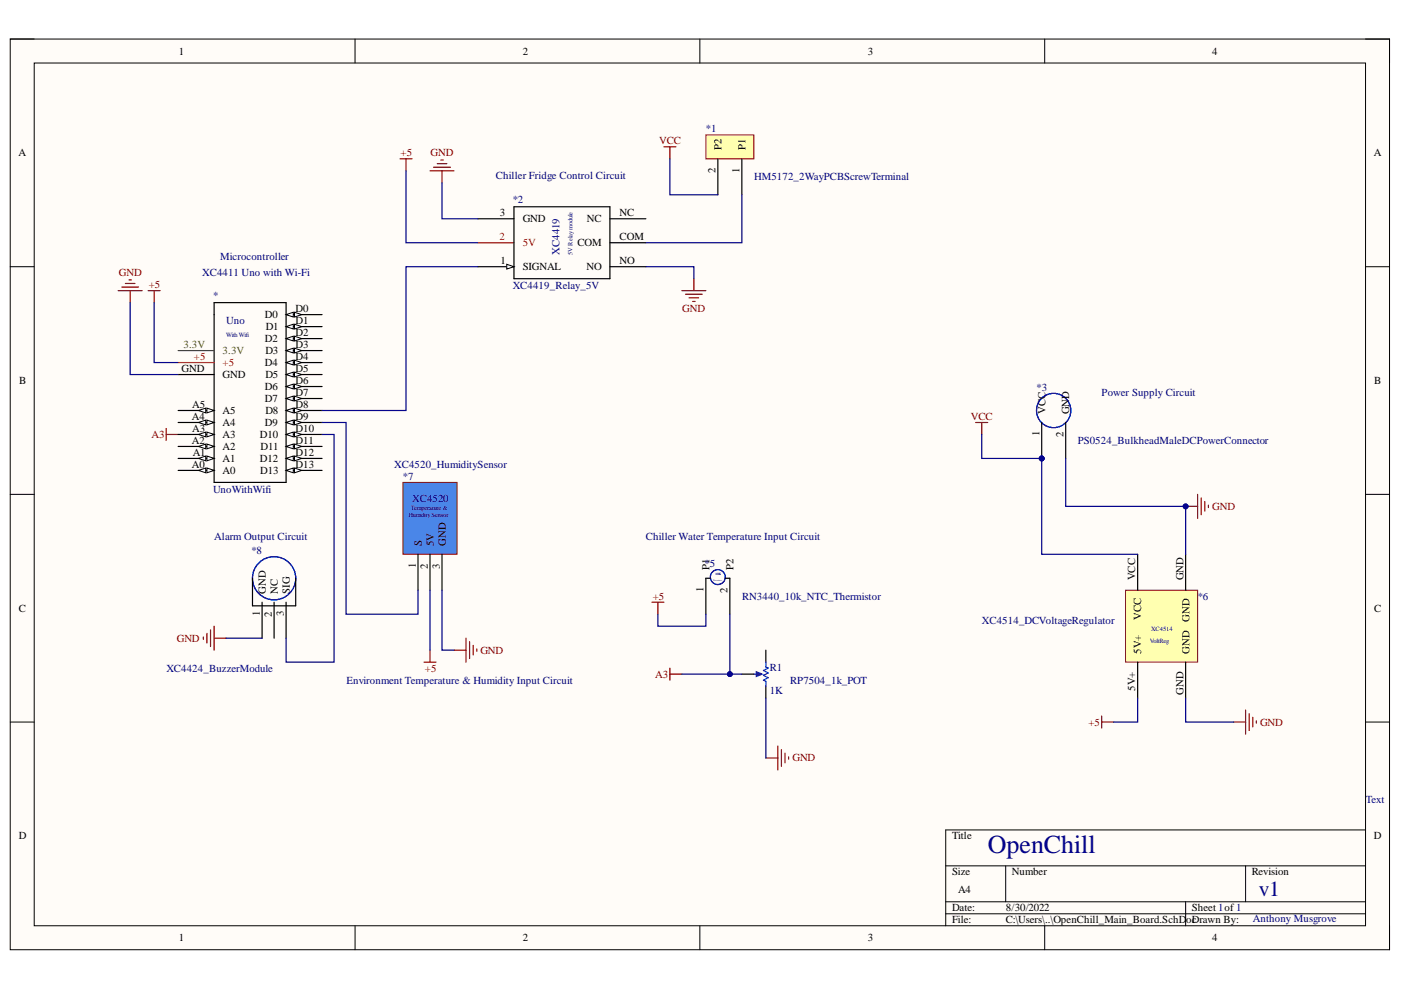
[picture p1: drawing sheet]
<svg xmlns="http://www.w3.org/2000/svg" width="297mm" height="210mm" viewBox="0 0 297 210" stroke-linecap="round" stroke-linejoin="round" font-family="sans-serif">
<path d="M2.2 8.3h292.4v193.1h-292.4z" fill-rule="evenodd" fill="#fffcf8"/>
<path d="M2.2 8.3h292.4v193.1h-292.4z" fill="none" stroke="#000" stroke-width=".21"/>
<path d="M7.3 13.4h282.2v182.9h-282.2z" fill-rule="evenodd" fill="#fffcf8"/>
<g fill="none" stroke="#000" stroke-width=".21">
<path d="M2.2 8.3h5.1M7.3 13.4h282.2v182.9h-282.2zM75.3 8.3v5.1M148.4 8.3v5.1M221.5 8.3v5.1M289.5 8.3h5.1v5.1M2.2 56.5h5.1M289.5 56.6h5.1M2.2 104.8h5.1M289.5 104.8h5.1M2.2 153.1h5.1M289.5 153.1h5.1"/>
<path d="M289.5 176h-89v20.3M75.3 196.3v5.1M148.4 196.3v5.1M200.5 183.6h89M200.5 191.2h89M200.5 193.7h89M213.2 183.6v7.6M221.5 196.3v5.1M251.4 191.2v5.1M264.1 183.6v7.6M294.6 196.3v5.1"/>
</g>
<g fill="none" stroke="#800000" stroke-width=".25">
<path d="M84.8 33.7h2.6M86.1 33.7v2.5M91.2 36.2h5.1M91.9 35.5h3.6M92.7 34.7h2M93.5 33.9h.5M93.7 36.2v2.6M27.3 59.3h.6M25.1 61.6h5M25.8 60.9h3.6M26.6 60.1h2M27.6 61.6v2.6"/>
<path d="M31.4 61.6h2.6M32.7 61.6v2.6M251.4 107.4h2.5M253.9 104.8v5.1M254.7 105.6v3.5M255.4 106.3v2.1M256.2 107.1v.5M43.1 135.1v.5M43.9 134.3v2M44.6 133.5v3.6M45.4 132.8v5.1M45.4 135.3h2.5"/>
<path d="M91.2 137.9v2.5M96.3 137.9h2.5M98.8 135.3v5.1M99.6 136.1v3.5M100.3 136.8v2.1M101.1 137.6v.5M89.9 140.4h2.5"/>
</g>
<circle cx="251.4" cy="107.4" r=".51" fill="#000080"/>
<circle cx="251.4" cy="107.4" r=".51" fill="none" stroke="#000080" stroke-width=".21"/>
<path d="M206.9 89.6h2.5M208.1 89.6v2.5" fill="none" stroke="#800000" stroke-width=".25"/>
<path d="M238.7 125.1h15.2v15.3h-15.2z" fill-rule="evenodd" fill="#ffffb0"/>
<path d="M238.7 125.1h15.2v15.3h-15.2z" fill="none" stroke="#800000" stroke-width=".21"/>
<path d="M225.9 89.6v7.6M241.2 117.5v7.6M251.4 117.5v7.6M53.5 122.6v5.8h9.2v-5.8M55.6 127.7v7.6M58.1 127.7v7.6M60.7 127.7v7.6M241.2 140.4v7.6M251.4 140.4v7.6" fill="none" stroke="#000" stroke-width=".25"/>
<path d="M233.6 153.1h2.5M233.6 151.8v2.6M261.5 153.1h2.6M264.1 150.6v5M264.9 151.3v3.6M265.6 152.1v2M266.4 152.8v.5" fill="none" stroke="#800000" stroke-width=".25"/>
<g fill="none" stroke="#00f" stroke-width=".25">
<circle cx="223.4" cy="87" r="3.6"/>
<circle cx="58.1" cy="122.6" r="4.6"/>
</g>
<path d="M85.4 102.3h11.5v15.2h-11.5z" fill-rule="evenodd" fill="#4a86e8"/>
<path d="M85.4 102.3h11.5v15.2h-11.5z" fill="none" stroke="#800000" stroke-width=".21"/>
<path d="M88.6 117.5v7.6M91.2 117.5v7.6M93.7 117.5v7.6M150.7 122.6h-1v7.6M153.7 122.6h1v7.6M162.4 137.9v2.5M162.4 145.5v2.5" fill="none" stroke="#000" stroke-width=".25"/>
<g fill="none" stroke="#00f" stroke-width=".25">
<path d="M159.8 142.9h1.3"/>
<circle cx="152.2" cy="122.4" r="1.59"/>
</g>
<path d="M35.2 90.8v2.6M35.2 92.1h2.6M138.2 127.7h2.6M139.5 127.7v2.5M142 141.7v2.5M142 142.9h2.6M164.9 158.2v5.1M165.7 158.9v3.6M166.4 159.7v2M162.4 160.7h2.5M167.2 160.5v.5" fill="none" stroke="#800000" stroke-width=".25"/>
<path d="M160.3 142.4l1.3 .5-1.3 .5z" fill="#00f"/>
<path d="M160.3 142.4l1.3 .5-1.3 .5zM162.4 140.4v1l.5 .3-1 .5 1 .5-1 .5 1 .5-1 .5 .5 .3v1" fill="none" stroke="#00f" stroke-width=".25"/>
<path d="M157.3 142.9h2.5" fill="none" stroke="#000" stroke-width=".25"/>
<path d="M149.7 28.6h10.1v5.1h-10.1z" fill-rule="evenodd" fill="#ffffb0"/>
<path d="M149.7 28.6h10.1v5.1h-10.1z" fill="none" stroke="#800000" stroke-width=".21"/>
<path d="M152.2 33.7v7.6M157.3 33.7v7.6M101.3 46.4h7.7M101.3 56.5h7.7" fill="none" stroke="#000" stroke-width=".25"/>
<path d="M140.8 31.1h2.5M142 31.1v2.6M147.1 59.1v2.5M144.6 61.6h5.1M145.3 62.4h3.6M146.1 63.2h2M146.9 63.9h.5" fill="none" stroke="#800000" stroke-width=".25"/>
<path d="M101.3 51.5h7.7" fill="none" stroke="#f00" stroke-width=".25"/>
<path d="M107.4 56l1.6 .5-1.6 .6z" fill="#f8fcff"/>
<path d="M107.4 56l1.6 .5-1.6 .6z" fill="none" stroke="#000" stroke-width=".21"/>
<path d="M109 43.8h20.3v15.3h-20.3zM129.3 56.5h7.6M129.3 51.5h7.6M129.3 46.4h7.6M60.7 66.7h7.6" fill="none" stroke="#000" stroke-width=".25"/>
<path d="M60.7 66.7l1.5-.5v1z" fill="#f8fcff"/>
<path d="M60.7 66.7l1.5-.5v1z" fill="none" stroke="#000" stroke-width=".21"/>
<path d="M62.4 66.2l1.6 .5-1.6 .5z" fill="#f8fcff"/>
<path d="M62.4 66.2l1.6 .5-1.6 .5z" fill="none" stroke="#000" stroke-width=".21"/>
<path d="M60.7 69.2h7.6M60.7 71.8h7.6M60.7 74.3h7.6M60.7 76.9h7.6" fill="none" stroke="#000" stroke-width=".25"/>
<path d="M60.7 76.9l1.5-.5v1z" fill="#f8fcff"/>
<path d="M60.7 76.9l1.5-.5v1z" fill="none" stroke="#000" stroke-width=".21"/>
<path d="M62.4 76.4l1.6 .5-1.6 .5z" fill="#f8fcff"/>
<path d="M62.4 76.4l1.6 .5-1.6 .5z" fill="none" stroke="#000" stroke-width=".21"/>
<path d="M60.7 79.4h7.6" fill="none" stroke="#000" stroke-width=".25"/>
<path d="M60.7 79.4l1.5-.5v1z" fill="#f8fcff"/>
<path d="M60.7 79.4l1.5-.5v1z" fill="none" stroke="#000" stroke-width=".21"/>
<path d="M62.4 78.9l1.6 .5-1.6 .5z" fill="#f8fcff"/>
<path d="M62.4 78.9l1.6 .5-1.6 .5z" fill="none" stroke="#000" stroke-width=".21"/>
<path d="M60.7 82h7.6M60.7 84.5h7.6M60.7 87h7.6M60.7 89.6h7.6" fill="none" stroke="#000" stroke-width=".25"/>
<path d="M60.7 89.6l1.5-.5v1z" fill="#f8fcff"/>
<path d="M60.7 89.6l1.5-.5v1z" fill="none" stroke="#000" stroke-width=".21"/>
<path d="M62.4 89.1l1.6 .5-1.6 .5z" fill="#f8fcff"/>
<path d="M62.4 89.1l1.6 .5-1.6 .5z" fill="none" stroke="#000" stroke-width=".21"/>
<path d="M60.7 92.1h7.6" fill="none" stroke="#000" stroke-width=".25"/>
<path d="M60.7 92.1l1.5-.5v1z" fill="#f8fcff"/>
<path d="M60.7 92.1l1.5-.5v1z" fill="none" stroke="#000" stroke-width=".21"/>
<path d="M62.4 91.6l1.6 .5-1.6 .5z" fill="#f8fcff"/>
<path d="M62.4 91.6l1.6 .5-1.6 .5z" fill="none" stroke="#000" stroke-width=".21"/>
<path d="M60.7 94.7h7.6" fill="none" stroke="#000" stroke-width=".25"/>
<path d="M60.7 94.7l1.5-.5v1z" fill="#f8fcff"/>
<path d="M60.7 94.7l1.5-.5v1z" fill="none" stroke="#000" stroke-width=".21"/>
<path d="M62.4 94.2l1.6 .5-1.6 .5z" fill="#f8fcff"/>
<path d="M62.4 94.2l1.6 .5-1.6 .5z" fill="none" stroke="#000" stroke-width=".21"/>
<path d="M60.7 97.2h7.6" fill="none" stroke="#000" stroke-width=".25"/>
<path d="M60.7 97.2l1.5-.5v1z" fill="#f8fcff"/>
<path d="M60.7 97.2l1.5-.5v1z" fill="none" stroke="#000" stroke-width=".21"/>
<path d="M62.4 96.7l1.6 .5-1.6 .5z" fill="#f8fcff"/>
<path d="M62.4 96.7l1.6 .5-1.6 .5z" fill="none" stroke="#000" stroke-width=".21"/>
<path d="M60.7 99.7h7.6" fill="none" stroke="#000" stroke-width=".25"/>
<path d="M60.7 99.7l1.5-.5v1z" fill="#f8fcff"/>
<path d="M60.7 99.7l1.5-.5v1z" fill="none" stroke="#000" stroke-width=".21"/>
<path d="M62.4 99.2l1.6 .5-1.6 .5z" fill="#f8fcff"/>
<path d="M62.4 99.2l1.6 .5-1.6 .5z" fill="none" stroke="#000" stroke-width=".21"/>
<path d="M45.4 64.2h15.3v38.1h-15.3zM37.8 99.7h7.6M37.8 97.2h7.6M37.8 94.7h7.6M37.8 92.1h7.6M37.8 89.6h7.6" fill="none" stroke="#000" stroke-width=".25"/>
<path d="M43.9 89.1l1.5 .5-1.5 .5z" fill="#f8fcff"/>
<path d="M43.9 89.1l1.5 .5-1.5 .5z" fill="none" stroke="#000" stroke-width=".21"/>
<path d="M42.1 89.6l1.5-.5v1z" fill="#f8fcff"/>
<path d="M42.1 89.6l1.5-.5v1z" fill="none" stroke="#000" stroke-width=".21"/>
<path d="M37.8 79.4h7.6M37.8 87h7.6" fill="none" stroke="#000" stroke-width=".25"/>
<path d="M37.8 76.9h7.6" fill="none" stroke="#f00" stroke-width=".25"/>
<path d="M37.8 74.3h7.6" fill="none" stroke="#38761d" stroke-width=".25"/>
<g fill="none" stroke="#000080" stroke-width=".25">
<path d="M86.1 36.2v15.3h15.2M93.7 38.8v7.6h7.6M142 33.7v7.6h10.2M101.3 56.5h-15.2v30.5h-17.8M136.9 56.5h10.2v2.6M157.3 41.3v10.2h-20.4M27.6 64.2v15.2h10.2M32.7 64.2v12.7h5.1M68.3 92.1h2.5v48.3h-10.1v-5.1M68.3 89.6h5.1v40.6h15.2v-5.1M47.9 135.3h7.7M91.2 125.1v12.8"/>
<path d="M93.7 125.1v12.8h2.6M139.5 130.2v2.6h10.2v-2.6M144.6 142.9h12.7"/>
</g>
<circle cx="154.7" cy="142.9" r=".51" fill="#000080"/>
<circle cx="154.7" cy="142.9" r=".51" fill="none" stroke="#000080" stroke-width=".21"/>
<path d="M208.1 92.1v5.1h12.8v20.3h20.3M225.9 97.2v10.2h25.5v10.1" fill="none" stroke="#000080" stroke-width=".25"/>
<circle cx="251.4" cy="107.4" r=".51" fill="#000080"/>
<circle cx="251.4" cy="107.4" r=".51" fill="none" stroke="#000080" stroke-width=".21"/>
<path d="M154.7 130.2v12.7M162.4 148v12.7M241.2 148v5.1h-5.1M251.4 148v5.1h10.1" fill="none" stroke="#000080" stroke-width=".25"/>
<circle cx="154.7" cy="142.9" r=".51" fill="#000080"/>
<circle cx="154.7" cy="142.9" r=".51" fill="none" stroke="#000080" stroke-width=".21"/>
<text font-size="8.5" fill="#000080" x="220.1" y="95.1">PI0301</text>
<text font-size="5.5" fill="#000080" x="209.5" y="180.8">OpenChill</text>
<text font-size="4.6" fill="#000080" x="266.9" y="189.9">v1</text>
<g font-size="2.3">
<text x="37.9" y="11.6">1</text>
<text x="110.8" y="11.6">2</text>
<text x="184" y="11.6">3</text>
<text x="257" y="11.6">4</text>
<text x="3.9" y="33.1">A</text>
<text x="153" y="31.9" transform="rotate(-90 153 31.9)">P2</text>
<text x="158" y="31.9" transform="rotate(-90 158 31.9)">P1</text>
<text x="291.3" y="33.1">A</text>
<text x="151.7" y="36.8" transform="rotate(-90 151.7 36.8)">2</text>
<text x="156.8" y="36.6" transform="rotate(-90 156.8 36.6)">1</text>
<text x="106" y="45.8">3</text>
<text x="110.8" y="47.1">GND</text>
<text x="124.4" y="47.1">NC</text>
<text x="131.4" y="45.8">NC</text>
<text x="122.4" y="52.2">COM</text>
<text x="131.4" y="51">COM</text>
<text x="106.1" y="56">1</text>
<text x="110.8" y="57.3">SIGNAL</text>
<text x="124.4" y="57.3">NO</text>
<text x="131.4" y="56">NO</text>
<text x="56.2" y="67.5">D0</text>
<text x="56.3" y="70">D1</text>
<text x="62.7" y="66.2">D0</text>
<text x="62.7" y="68.7">D1</text>
<text x="62.7" y="71.3">D2</text>
<text x="56.2" y="72.5">D2</text>
<text x="56.2" y="77.6">D4</text>
<text x="56.3" y="75.1">D3</text>
<text x="62.7" y="73.8">D3</text>
<text x="62.7" y="76.3">D4</text>
<text x="4.1" y="81.4">B</text>
<text x="38.5" y="78.9">GND</text>
<text x="47.2" y="80.1">GND</text>
<text x="56.2" y="82.7">D6</text>
<text x="56.3" y="80.1">D5</text>
<text x="62.7" y="78.9">D5</text>
<text x="62.7" y="81.4">D6</text>
<text x="62.7" y="83.9">D7</text>
<text x="291.4" y="81.4">B</text>
<text x="40.7" y="89">A4</text>
<text x="40.8" y="86.5">A5</text>
<text x="47.2" y="87.7">A5</text>
<text x="56.2" y="85.2">D7</text>
<text x="56.3" y="87.7">D8</text>
<text x="62.7" y="86.5">D8</text>
<text x="62.7" y="89">D9</text>
<text x="221.6" y="87.8" transform="rotate(-90 221.6 87.8)">VCC</text>
<text x="226.7" y="87.8" transform="rotate(-90 226.7 87.8)">GND</text>
<text x="40.7" y="94.2">A2</text>
<text x="40.8" y="91.5">A3</text>
<text x="47.2" y="95.4">A2</text>
<text x="47.2" y="92.9">A3</text>
<text x="47.2" y="90.3">A4</text>
<text x="55.1" y="92.9">D10</text>
<text x="55.2" y="95.4">D11</text>
<text x="56.2" y="90.3">D9</text>
<text x="62.7" y="91.5">D10</text>
<text x="62.7" y="94.2">D11</text>
<text x="220.4" y="92.5" transform="rotate(-90 220.4 92.5)">1</text>
<text x="225.4" y="92.6" transform="rotate(-90 225.4 92.6)">2</text>
<text x="40.7" y="99.2">A0</text>
<text x="40.9" y="96.7">A1</text>
<text x="47.2" y="100.5">A0</text>
<text x="47.2" y="98">A1</text>
<text x="55.1" y="98">D12</text>
<text x="55.2" y="100.5">D13</text>
<text x="62.7" y="96.7">D12</text>
<text x="62.7" y="99.2">D13</text>
<text x="89.4" y="115.7" transform="rotate(-90 89.4 115.7)">S</text>
<text x="92" y="115.7" transform="rotate(-90 92 115.7)">5V</text>
<text x="94.5" y="115.7" transform="rotate(-90 94.5 115.7)">GND</text>
<text x="56.3" y="125.9" transform="rotate(-90 56.3 125.9)">GND</text>
<text x="58.9" y="125.9" transform="rotate(-90 58.9 125.9)">NC</text>
<text x="61.4" y="125.9" transform="rotate(-90 61.4 125.9)">SIG</text>
<text x="88.1" y="120.5" transform="rotate(-90 88.1 120.5)">1</text>
<text x="90.7" y="120.6" transform="rotate(-90 90.7 120.6)">2</text>
<text x="93.2" y="120.5" transform="rotate(-90 93.2 120.5)">3</text>
<text x="149.1" y="125.5" transform="rotate(-90 149.1 125.5)">1</text>
<text x="150.4" y="120.8" transform="rotate(-90 150.4 120.8)">P1</text>
<text x="154.2" y="125.7" transform="rotate(-90 154.2 125.7)">2</text>
<text x="155.5" y="120.8" transform="rotate(-90 155.5 120.8)">P2</text>
<text x="240.7" y="123.1" transform="rotate(-90 240.7 123.1)">VCC</text>
<text x="250.9" y="123.1" transform="rotate(-90 250.9 123.1)">GND</text>
<text x="4" y="129.7">C</text>
<text x="55.1" y="130.6" transform="rotate(-90 55.1 130.6)">1</text>
<text x="57.6" y="130.8" transform="rotate(-90 57.6 130.8)">2</text>
<text x="60.1" y="130.7" transform="rotate(-90 60.1 130.7)">3</text>
<text x="241.9" y="131.5" transform="rotate(-90 241.9 131.5)">VCC</text>
<text x="252.2" y="131.8" transform="rotate(-90 252.2 131.8)">GND</text>
<text x="291.4" y="129.7">C</text>
<text x="241.9" y="138.6" transform="rotate(-90 241.9 138.6)">5V+</text>
<text x="252.2" y="138.6" transform="rotate(-90 252.2 138.6)">GND</text>
<text x="240.7" y="146.5" transform="rotate(-90 240.7 146.5)">5V+</text>
<text x="250.9" y="147.3" transform="rotate(-90 250.9 147.3)">GND</text>
<text x="4" y="177.9">D</text>
<text x="201.8" y="177.9">Title</text>
<text x="291.3" y="177.9">D</text>
<text x="201.8" y="185.6">Size</text>
<text x="214.5" y="185.6">Number</text>
<text x="265.4" y="185.6">Revision</text>
<text x="203.1" y="189.4">A4</text>
<text x="201.8" y="193.2">Date:</text>
<text x="201.8" y="195.8">File:</text>
<text x="213.3" y="193.2">8/30/2022</text>
<text x="213.3" y="195.8">C:\Users\..\OpenChill_Main_Board.SchD</text>
<text x="251.5" y="195.8">oDrawn By:</text>
<text x="252.7" y="193.2">Sheet 1of 1</text>
<text x="252.7" y="195.8">c</text>
<text x="37.9" y="199.6">1</text>
<text x="110.8" y="199.6">2</text>
<text x="184" y="199.6">3</text>
<text x="257" y="199.6">4</text>
</g>
<g font-size="2.3" fill="#000080">
<text x="149.7" y="28.1">*1</text>
<text x="105.2" y="38">Chiller Fridge Control Circuit</text>
<text x="159.9" y="38.2">HM5172_2WayPCBScrewTerminal</text>
<text x="108.7" y="43">*2</text>
<text x="42.9" y="58.6">XC4411 Uno with Wi-Fi</text>
<text x="46.7" y="55">Microcontroller</text>
<text x="118.6" y="54" transform="rotate(-90 118.6 54)">XC4419</text>
<text x="45.2" y="63.4">*</text>
<text x="108.7" y="61.4">XC4419_Relay_5V</text>
<text x="48" y="68.7">Uno</text>
<text x="219.8" y="82.8">*3</text>
<text x="233.6" y="83.9">Power Supply Circuit</text>
<text x="228.5" y="94.2">PS0524_BulkheadMaleDCPowerConnector</text>
<text x="83.6" y="99.2">XC4520_HumiditySensor</text>
<text x="85.4" y="101.8">*7</text>
<text x="45.2" y="104.6">UnoWithWifi</text>
<text x="87.4" y="106.3">XC4520</text>
<text x="45.4" y="114.5">Alarm Output Circuit</text>
<text x="53.3" y="117.5">*8</text>
<text x="137" y="114.5">Chiller Water Temperature Input Circuit</text>
<text x="149.4" y="120.2">*5</text>
<text x="157.3" y="127.1">RN3440_10k_NTC_Thermistor</text>
<text x="254" y="127.1">*6</text>
<text x="208.2" y="132.2">XC4514_DCVoltageRegulator</text>
<text x="35.3" y="142.4">XC4424_BuzzerModule</text>
<text x="163.2" y="142.2">R1</text>
<text x="73.4" y="145">Environment Temperature &amp; Humidity Input Circuit</text>
<text x="163.2" y="147.2">1K</text>
<text x="167.5" y="145">RP7504_1k_POT</text>
<text x="289.6" y="170.3">Text</text>
<text x="265.6" y="195.5">Anthony Musgrove</text>
</g>
<g font-size="2.3" fill="#800000">
<text x="84.9" y="33.1">+5</text>
<text x="91.3" y="33.1">GND</text>
<text x="139.8" y="30.6">VCC</text>
<text x="25.2" y="58.6">GND</text>
<text x="31.6" y="61.1">+5</text>
<text x="144.7" y="66.2">GND</text>
<text x="205.8" y="89">VCC</text>
<text x="32.1" y="92.9">A3</text>
<text x="257" y="108.1">GND</text>
<text x="138.4" y="127.1">+5</text>
<text x="37.5" y="136.1">GND</text>
<text x="90.1" y="142.4">+5</text>
<text x="101.9" y="138.6">GND</text>
<text x="138.9" y="143.7">A3</text>
<text x="230.8" y="153.8">+5</text>
<text x="267.2" y="153.8">GND</text>
<text x="168" y="161.4">GND</text>
</g>
<g font-size="2.3" fill="#f00">
<text x="105.9" y="51">2</text>
<text x="110.8" y="52.2">5V</text>
<text x="41.1" y="76.3">+5</text>
<text x="47.2" y="77.6">+5</text>
</g>
<g font-size="2.3" fill="#38761d">
<text x="38.9" y="73.8">3.3V</text>
<text x="47.2" y="75.1">3.3V</text>
</g>
<g font-size="1.4" fill="#000080">
<text x="121.4" y="54" transform="rotate(-90 121.4 54)">5V Relay module</text>
<text x="48" y="71.4">WithWifi</text>
<text x="86.6" y="109.6">Humidity Sensor</text>
<text x="87.1" y="108">Temperature &amp;</text>
<text x="243.8" y="136.3">VoltReg</text>
<text x="244.1" y="133.7">XC4514</text>
</g>
<g font-size="1.1">
<text x="60" y="69.5">PI00D1</text>
<text x="60" y="72">PI00D2</text>
<text x="60" y="74.5">PI00D3</text>
<text x="60" y="82.2">PI00D6</text>
<text x="37" y="87.2">PI00A5</text>
<text x="60" y="84.7">PI00D7</text>
<text x="60" y="87.2">PI00D8</text>
<text x="37" y="94.9">PI00A2</text>
<text x="37" y="92.5">PI00A3</text>
<text x="37" y="99.9">PI00A0</text>
<text x="37" y="97.4">PI00A1</text>
</g>
<text font-size=".7" fill="#000080" x="151.7" y="121.9">10K</text>
<text font-size=".4" fill="#000080" x="151.2" y="123.2">Thermistor</text>
</svg>
